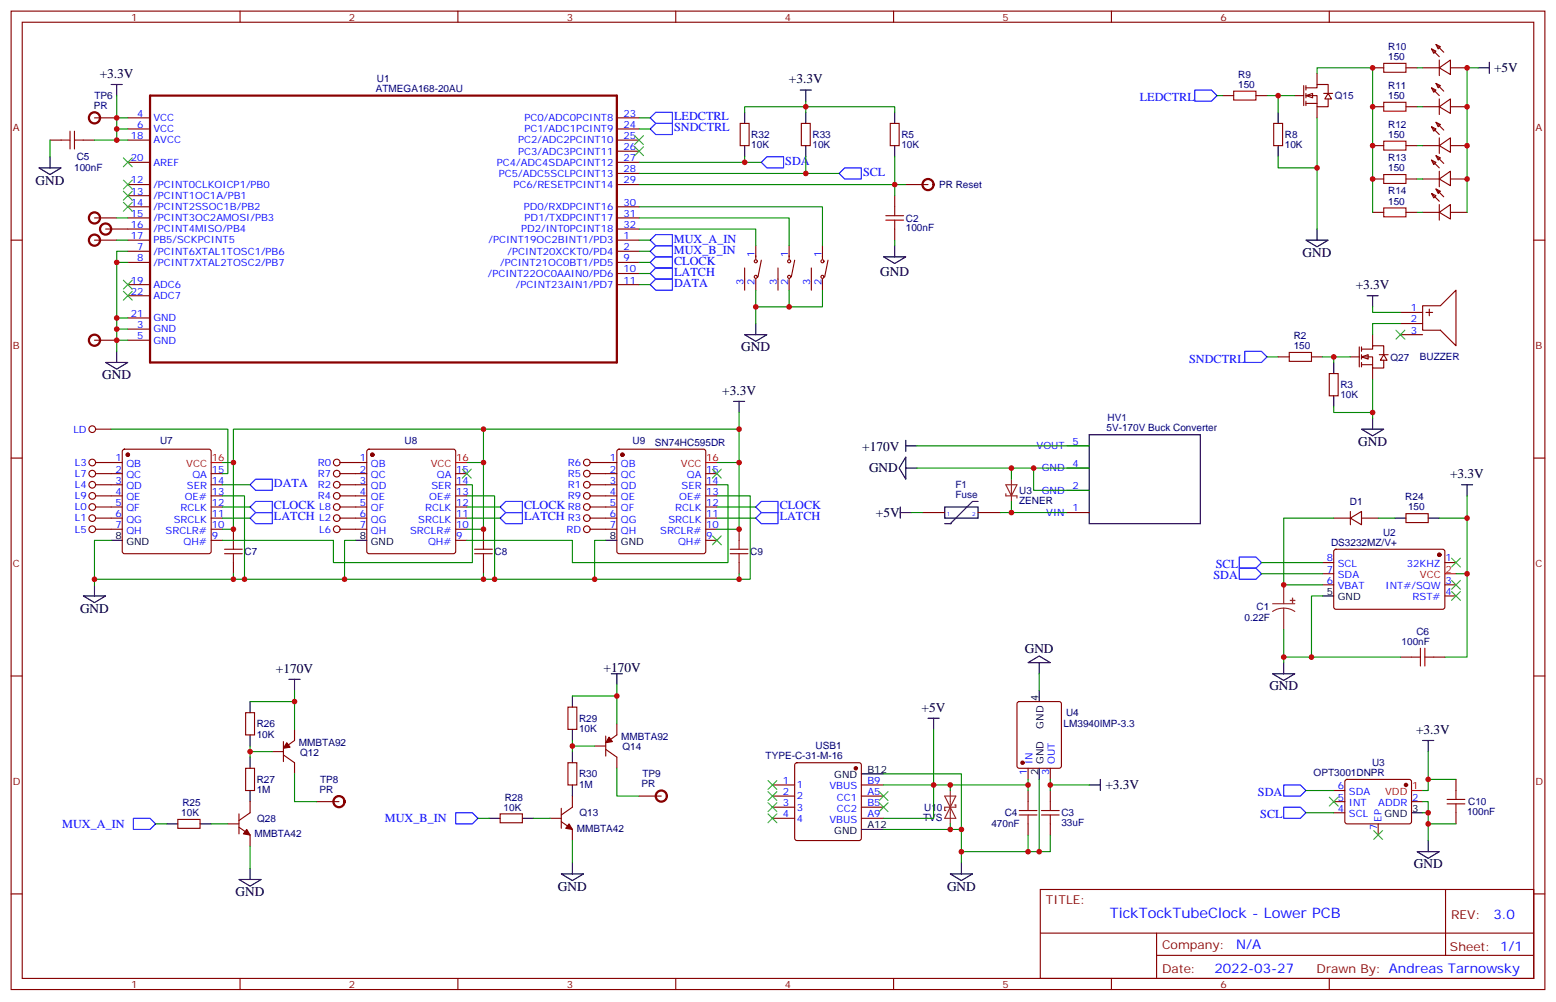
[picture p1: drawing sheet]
<svg xmlns="http://www.w3.org/2000/svg" width="494mm" height="318mm" viewBox="0 0 494 318" stroke-linecap="round" stroke-linejoin="round" font-family="sans-serif">
<g fill="none" stroke="#870000" stroke-width=".35">
<path d="M3.5 3.5h486.9v310.5h-486.9zM7.1 7.1h479.7v303.3h-479.7zM76.2 3.5v3.6M145.3 3.5v3.6M214.5 3.5v3.6M283.6 3.5v3.6M352.8 3.5v3.6M421.9 3.5v3.6M454.4 15.5l1.4 .7-.7 .7zM454.4 15.5l2.4 2.5M455.8 14.1l1.4 .7-.7 .7zM455.8 14.1l2.5 2.5"/>
<path d="M456.8 19.1v4.9M30 37.4h7M40.6 37.4h7M195.8 37.4h7M388.1 30.3h3.5M398.6 30.3h3.6M404.3 39.2h2.8v7h-2.8zM435.7 21.5h3.5M435.7 33.9h3.5M446.3 21.5h3.5M446.3 33.9h3.5M451.6 21.5h5.2"/>
<path d="M451.6 33.9h5.2M454.4 27.9l1.4 .7-.7 .7zM454.4 27.9l2.4 2.4M455.8 26.5l1.4 .7-.7 .7zM455.8 38.8l1.4 .7-.7 .7zM455.8 26.5l2.5 2.4M455.8 38.8l2.5 2.5M456.8 21.5l3.6-2.4v4.5zM456.8 33.9l3.6-2.5v4.6zM456.8 31.4v4.9M460.4 21.5h5.3M460.4 33.9h5.3"/>
<path d="M15.9 44.4h3.5M26.5 44.4h3.5M40.6 40.9h7M40.6 44.4h7M40.6 51.5h7M40.6 58.6h7M195.8 40.9h7M195.8 44.4h7M195.8 51.5h7M195.8 58.6h7M195.8 48h7M195.8 55h7"/>
<path d="M287.5 58.6h7.1M435.7 46.2h3.5M435.7 56.8h3.5M446.3 46.2h3.5M446.3 56.8h3.5M451.6 46.2h5.2M451.6 56.8h5.2M454.4 40.2l1.4 .7-.7 .7zM454.4 50.8l1.4 .7-.7 .7zM454.4 40.2l2.4 2.5M454.4 50.8l2.4 2.5M455.8 49.4l1.4 .7-.7 .7z"/>
<path d="M455.8 60l1.4 .7-.7 .7zM455.8 49.4l2.5 2.5M455.8 60l2.5 2.4M456.8 46.2l3.6-2.5v4.6zM456.8 56.8l3.6-2.5v4.6zM456.8 43.7v5M456.8 54.3v5M460.4 46.2h5.3M460.4 56.8h5.3M3.5 76.2h3.6M30 76.2h7M30 69.1h7"/>
<path d="M33.5 72.7h14.1M40.6 76.2h7M40.6 62.1h7M40.6 65.6h7M40.6 69.1h7M40.6 79.7h7M195.8 76.2h7M195.8 65.6h7M195.8 69.1h7M195.8 72.7h7M195.8 79.7h7M239.9 78v4.2"/>
<path d="M250.5 78v4.2M261.1 78v4.2M435.7 67.4h3.5M446.3 67.4h3.5M451.6 67.4h5.2M454.4 61.4l1.4 .7-.7 .7zM454.4 61.4l2.4 2.5M456.8 67.4l3.6-2.5v4.6zM456.8 64.9v4.9M460.4 67.4h5.3M486.8 76.2h3.6M40.6 83.3h7"/>
<path d="M40.6 90.3h7M40.6 93.8h7M195.8 83.3h7M195.8 90.3h7M195.8 86.8h7M236.4 85v7.1M239.9 88.5v3.6M241.7 82.5l-1.1 5.3M246.9 85v7.1M250.5 88.5v3.6M252.2 82.5l-1 5.3M257.5 85v7.1"/>
<path d="M261.1 88.5v3.6M262.8 82.5l-1 5.3M444.5 99.1h7.1M451.6 97h5.6l4.9-4.9v17.6l-4.9-4.9h-5.6zM452.6 99.1h2.1M453.7 98.1v2.1M30 107.9h7M40.6 100.9h7M40.6 104.4h7M40.6 107.9h7M444.5 106.2h7.1M444.5 102.7h7.1"/>
<path d="M3.5 145.3h3.6M35.3 146.8h3.5M35.3 150.3h3.5M35.3 153.8h3.5M35.3 157.3h3.5M39 142.7l.5-.2h26.8l.5 .2 .2 .5v31.8l-.2 .5-.5 .2h-26.8l-.5-.3-.2-.4v-31.8zM67 150.3h3.6M67 153.8h3.6M67 157.3h3.6M112.9 146.8h3.5M112.9 150.3h3.5M112.9 153.8h3.5"/>
<path d="M112.9 157.3h3.5M116.7 142.7l.4-.2h26.8l.5 .2 .2 .5v31.8l-.2 .5-.5 .2h-26.8l-.5-.3-.2-.4v-31.8zM144.6 150.3h3.6M144.6 153.8h3.6M144.6 157.3h3.6M192.3 146.8h3.5M192.3 150.3h3.5M192.3 153.8h3.5M192.3 157.3h3.5M196 142.7l.5-.2h26.8l.5 .2 .2 .5v31.8l-.2 .5-.5 .2h-26.8l-.5-.3-.2-.4v-31.8zM224 150.3h3.5M224 153.8h3.5"/>
<path d="M224 157.3h3.5M338.7 148.5h7M338.7 141.5h7M338.7 155.6h7M486.8 145.3h3.6M35.3 164.4h3.5M35.3 160.9h3.5M35.3 167.9h3.5M67 164.4h3.6M67 160.9h3.6M67 167.9h3.6M67 171.4h3.6"/>
<path d="M74.1 167.9v3.5M74.1 178.5v3.5M112.9 164.4h3.5M112.9 160.9h3.5M112.9 167.9h3.5M144.6 164.4h3.6M144.6 160.9h3.6M144.6 167.9h3.6M144.6 171.4h3.6M153.5 167.9v3.5M153.5 178.5v3.5M192.3 164.4h3.5"/>
<path d="M192.3 160.9h3.5M192.3 167.9h3.5M224 164.4h3.5M224 160.9h3.5M224 167.9h3.5M224 171.4h3.5M234.6 167.9v3.5M234.6 178.5v3.5M338.7 162.6h7M419.8 178.5h3.5M423.3 164.4h5.3M423.6 174.5l.4-.2h34.2l.4 .7-.1 17.9-.6 .4h-34.1l-.5-.7v-17.6z"/>
<path d="M428.6 164.4l3.6-2.1v4.2zM428.6 162.3v4.2M432.2 164.4h5.2M446.3 163h7v2.8h-7zM458.6 178.5h3.5M419.8 185.6h3.5M419.8 182h3.5M458.6 185.6h3.5M458.6 189.1h3.5M3.5 214.5h3.6M444.5 208.5h3.5M455.1 208.5h3.5"/>
<path d="M486.8 214.5h3.6M78 226.1h2.8v7.1h-2.8zM86.4 238.5h3.6M90 235.3v6.4M90 239.5l3.5 2.5v3.5M93.5 231.4v3.6l-2.5 1.7M180.3 224.4h2.8v7h-2.8zM188.7 236.7h3.6M192.3 233.5v6.4M192.3 237.8l3.5 2.4v3.6M195.8 229.7v3.5l-2.5 1.8M323 222.8l.5-.2h12.7l.6 .4 .1 20.1-.5 .6-12.9 .1-.7-.5v-20z"/>
<path d="M56.4 260h7.1v2.8h-7.1zM75.8 258.2v6.4M78 243.8h2.8v7h-2.8zM79.4 254.4v3.5l-3.6 2.5M100.5 254.4h7.1M158.7 258.2h7.1v2.9h-7.1zM174.6 259.6h3.6M178.2 256.5v6.3M180.3 242h2.8v7.1h-2.8zM181.7 252.6v3.5l-3.5 2.5M202.8 252.6h7.1M245.2 249.1h7"/>
<path d="M245.2 256.1h7M245.2 252.6h7M245.2 259.6h7M252.5 242.2l.4-.2h19.8l.5 .2 .2 .5v23.3l-.2 .5-.5 .2h-19.8l-.5-.2-.2-.5v-23.3zM273.4 249.1h7.1M273.4 256.1h7.1M273.4 252.6h7.1M273.4 259.6h7.1M326.3 243.8v3.5M326.3 250.8v3.6M333.4 243.8v3.5M333.4 250.8v3.6"/>
<path d="M72.3 261.4h3.5M75.8 262.5l3.6 2.4v3.6M178.2 260.7l3.5 2.5v3.5M326.3 261.4v3.5M333.4 261.4v3.5M3.5 283.6h3.6M330.2 282.2h156.6v28.2h-156.6zM330.2 296.1h156.5M367.1 296.1v14.1M458.8 282.2v20.9M486.8 283.6h3.6M76.2 310.4v3.6"/>
<path d="M145.3 310.4v3.6M214.5 310.4v3.6M283.6 310.4v3.6M352.8 310.4v3.6M367.1 303.1h119.6M421.9 310.4v3.6"/>
<circle cx="239.9" cy="82.9" r=".49"/>
<circle cx="239.9" cy="87.8" r=".49"/>
<circle cx="250.5" cy="87.8" r=".49"/>
<circle cx="250.5" cy="82.9" r=".49"/>
<circle cx="261.1" cy="82.9" r=".49"/>
<circle cx="261.1" cy="87.8" r=".49"/>
</g>
<path d="M47.6 30.3h148.2v84.7h-148.2z" fill="none" stroke="#870000" stroke-width=".71"/>
<g fill="#870000" stroke="#870000" stroke-width=".35">
<path d="M91 235.7l1.1 1.4-2.1 .3z"/>
<path d="M78.3 263.2l1.1 1.7-2.1-.3z"/>
<path d="M180.6 261.4l1.1 1.8-2.1-.4z"/>
<path d="M193.3 233.9l1.1 1.4-2.1 .4z"/>
<circle cx="456.8" cy="176" r=".53"/>
<circle cx="271.6" cy="243.8" r=".53"/>
<circle cx="40.6" cy="144.3" r=".53"/>
<circle cx="118.2" cy="144.3" r=".53"/>
<circle cx="197.6" cy="144.3" r=".53"/>
<circle cx="324.6" cy="242" r=".53"/>
</g>
<path d="M67 146.8h3.6M144.6 146.8h3.6M224 146.8h3.5M458.6 182h3.5" fill="none" stroke="#f00" stroke-width=".35"/>
<g fill="none" stroke="#000" stroke-width=".35">
<path d="M405.7 35.6v3.6M405.7 46.2v3.5M345.7 137.9h35.3v28.3h-35.3zM35.3 171.4h3.5M112.9 171.4h3.5M192.3 171.4h3.5M442.7 164.4h3.6M453.3 164.4h3.5M419.8 189.1h3.5M329.8 219.1v3.5M79.4 222.6v3.5M79.4 233.2v3.5"/>
<path d="M181.7 220.8v3.6M181.7 231.4v3.6M181.7 238.5v3.5M79.4 240.2v3.6M79.4 250.8v3.6M155.2 259.6h3.5M165.8 259.6h3.5M181.7 249.1v3.5M273.4 245.5h7.1M329.8 243.8v3.5M52.9 261.4h3.5M63.5 261.4h3.5"/>
<path d="M273.4 263.2h7.1"/>
</g>
<path d="M403.9 191.6h7.1M407.5 193l-1.9 .2-1.7 .8M407.5 193l1.8 .2 1.7 .8M407.5 185.6v6M407.5 193v6.7" fill="none" stroke="#8c2424" stroke-width=".35"/>
<g fill="#8c2424" stroke="#8c2424" stroke-width=".35">
<path d="M409.6 190.5h1.4z"/>
<path d="M410.2 189.8l.1 1.4z"/>
</g>
<g fill="none" stroke="#600" stroke-width=".71">
<circle cx="30" cy="37.4" r="1.76"/>
<circle cx="294.6" cy="58.6" r="1.76"/>
<circle cx="30" cy="69.1" r="1.76"/>
<circle cx="30" cy="76.2" r="1.76"/>
<circle cx="33.5" cy="72.7" r="1.76"/>
<circle cx="30" cy="107.9" r="1.76"/>
<circle cx="107.6" cy="254.4" r="1.76"/>
<circle cx="209.9" cy="252.6" r="1.76"/>
</g>
<g fill="none" stroke="#a10000" stroke-width=".35">
<path d="M391.6 28.9h7v2.9h-7zM439.2 20.1h7.1v2.8h-7.1zM439.2 32.5h7.1v2.8h-7.1zM19.4 44.4h2.8M22.2 41.6v5.7M23.6 41.6v5.7M23.6 44.4h2.9M439.2 44.8h7.1v2.8h-7.1zM439.2 55.4h7.1v2.8h-7.1zM439.2 66h7.1v2.8h-7.1zM71.3 175.7h5.6M71.3 174.3h5.6"/>
<path d="M74.1 171.4v2.9M74.1 175.7v2.8M150.6 175.7h5.7M150.6 174.3h5.7M153.5 171.4v2.9M153.5 175.7v2.8M231.8 175.7h5.6M231.8 174.3h5.6M234.6 171.4v2.9M234.6 175.7v2.8M448 208.5h2.8M450.8 205.7v5.6"/>
<path d="M452.3 205.7v5.6M452.3 208.5h2.8M323.5 257.2h5.6M323.5 258.6h5.6M326.3 254.4v2.8M326.3 258.6v2.8M330.6 257.2h5.6M330.6 258.6h5.6M333.4 254.4v2.8M333.4 258.6v2.8"/>
</g>
<g fill="#fff" stroke="#870000" stroke-width=".35">
<path d="M414.5 30.3l2.1-.7v1.4z"/>
<path d="M421.6 29.6l1 1.8h-2.1z"/>
</g>
<path d="M411 30.3h2.8M413.8 27.2v6.3M414.5 27.9h3.5v-1.1h3.6v2.8M414.5 30.3h3.5v3.6h3.6v-2.5M414.5 32.8h3.5M414.5 27.2v1.4M414.5 29.6v1.4M414.5 32.1v1.4M418 23.3v3.5M418 33.9v3.5M420.2 29.6h2.8" fill="none" stroke="#870000" stroke-width=".35"/>
<g fill="#fff" stroke="#870000" stroke-width=".35">
<path d="M432.2 113.2l2.1-.7v1.4z"/>
<path d="M439.2 112.5l1.1 1.8h-2.2z"/>
</g>
<g fill="none" stroke="#870000" stroke-width=".35">
<path d="M234.9 39.2h2.9v7h-2.9zM254.4 39.2h2.8v7h-2.8zM282.6 39.2h2.8v7h-2.8zM284 62.1v3.5M284 72.7v3.5M405.7 113.2h3.5M416.3 113.2h3.5M421.9 118.5h2.8v7.1h-2.8zM428.6 113.2h2.8M431.4 110.1v6.3M432.2 110.8h3.5v-1.1h3.5v2.8M432.2 113.2h3.5v3.6h3.5v-2.5"/>
<path d="M432.2 115.7h3.5M432.2 110.1v1.4M432.2 112.5v1.4M432.2 115v1.4M435.7 106.2v3.5M435.7 116.8v3.5M437.8 112.5h2.8M30.3 136.2h5M30.3 146.8h5M30.3 150.3h5M30.3 153.8h5M30.3 157.3h5"/>
<path d="M107.9 146.8h5M107.9 150.3h5M107.9 153.8h5M107.9 157.3h5M187.3 146.8h5M187.3 150.3h5M187.3 153.8h5M187.3 157.3h5M30.3 160.9h5M30.3 164.4h5M30.3 167.9h5M107.9 160.9h5"/>
<path d="M107.9 164.4h5M107.9 167.9h5M187.3 160.9h5M187.3 164.4h5M187.3 167.9h5M292.8 162.6h7.1M310.4 162.6h7.1M423.3 254.4h3.6M423.3 257.9h3.6M423.3 250.8h3.6M427.1 247.5l.5-.2 20 .1 .4 .6v13l-.7 .4-20-.1-.4-.6v-12.7zM448 254.4h3.6"/>
<path d="M462.1 247.3v3.5M462.1 257.9v3.5M437.4 261.4v3.5"/>
<circle cx="29.3" cy="136.2" r="1.06"/>
<circle cx="29.3" cy="150.3" r="1.06"/>
<circle cx="29.3" cy="146.8" r="1.06"/>
<circle cx="29.3" cy="153.8" r="1.06"/>
<circle cx="29.3" cy="157.3" r="1.06"/>
<circle cx="106.9" cy="150.3" r="1.06"/>
<circle cx="106.9" cy="153.8" r="1.06"/>
<circle cx="106.9" cy="146.8" r="1.06"/>
<circle cx="106.9" cy="157.3" r="1.06"/>
<circle cx="186.3" cy="157.3" r="1.06"/>
<circle cx="186.3" cy="150.3" r="1.06"/>
<circle cx="186.3" cy="146.8" r="1.06"/>
<circle cx="186.3" cy="153.8" r="1.06"/>
<circle cx="29.3" cy="167.9" r="1.06"/>
<circle cx="29.3" cy="160.9" r="1.06"/>
<circle cx="29.3" cy="164.4" r="1.06"/>
<circle cx="106.9" cy="160.9" r="1.06"/>
<circle cx="106.9" cy="167.9" r="1.06"/>
<circle cx="106.9" cy="164.4" r="1.06"/>
<circle cx="186.3" cy="160.9" r="1.06"/>
<circle cx="186.3" cy="164.4" r="1.06"/>
<circle cx="186.3" cy="167.9" r="1.06"/>
</g>
<path d="M281.2 69.8h5.6M281.2 68.4h5.6M284 65.6v2.8M284 69.8v2.9M409.2 111.8h7.1v2.9h-7.1zM459.3 253.6h5.7M459.3 255.1h5.7M462.1 250.8v2.8M462.1 255.1v2.8" fill="none" stroke="#a10000" stroke-width=".35"/>
<g fill="none" stroke="#000" stroke-width=".35">
<path d="M472.7 19.8v3.5M35.3 26.8h3.5M37 26.8v3.5M236.4 35.6v3.6M254 28.6h3.5M255.8 28.6v3.5M255.8 35.6v3.6M284 35.6v3.6M469.2 21.5h3.5M12.3 53.3h7.1l-3.5 2.1zM15.9 49.7v3.6M236.4 46.2v3.5"/>
<path d="M255.8 46.2v3.5M284 46.2v3.5M284 78v3.5M414.5 76.2h7.1l-3.6 2.1zM418 72.7v3.5M280.5 81.5h7l-3.5 2.1zM433.9 93.8h3.5M435.7 93.8v3.6M33.5 115h7.1l-3.6 2.1zM37 111.5v3.5M236.4 106.2h7l-3.5 2.1zM239.9 102.7v3.5"/>
<path d="M423.3 115v3.5M232.8 127.4h3.6M234.6 127.4v3.5M287.5 139.7v3.5M423.3 125.6v3.5M432.2 136.2h7l-3.5 2.1zM435.7 132.6v3.6M287.5 145v7l-2.1-3.5zM287.5 141.5h3.5M287.5 148.5h3.5M310.4 159.1h-1.7l-7.1 7.1h-1.7M463.9 153.8h3.5"/>
<path d="M465.7 153.8v3.5M285.8 162.6h3.5M285.8 160.9v3.5M299.9 160.9h10.5v3.5h-10.5zM26.5 189.1h7l-3.5 2.1zM30 185.6v3.5M91.7 215.5h3.5M93.5 215.5v3.6M194 213.8h3.6M195.8 213.8v3.5M326.3 210.3l3.5-2.2 3.6 2.2zM329.8 210.3v3.5"/>
<path d="M403.9 213.8h7.1l-3.5 2.1zM407.5 210.3v3.5M294.6 227.9h3.5M296.3 227.9v3.5M451.6 235h3.5M453.3 235v3.5M345.7 249.1h3.5M349.2 247.3v3.5M448 257.9h3.6M75.8 279h7.1l-3.5 2.2zM79.4 275.5v3.5M178.2 277.3h7l-3.5 2.1z"/>
<path d="M181.7 273.8v3.5M301.6 277.3h7.1l-3.5 2.1zM305.2 273.8v3.5M449.8 270.2h7l-3.5 2.1zM453.3 266.7v3.5"/>
</g>
<circle cx="446.3" cy="249.1" r=".53" fill="#870000" stroke="#870000" stroke-width=".35"/>
<path d="M448 250.8h3.6" fill="none" stroke="#f00" stroke-width=".35"/>
<circle cx="301.6" cy="166.2" r=".18" fill="#000"/>
<path d="M319.3 153.8h3.5l-1.8 3.5zM319.3 156.6v.7h3.5v.7M321 152v7.1M299.9 252.6h3.5l-3.5 7h3.5zM301.6 250.8v10.6M303 255.4h.4v.7h-3.5v1.1h.3" fill="none" stroke="#8c2424" stroke-width=".35"/>
<g fill="none" stroke="#00f" stroke-width=".35">
<path d="M208.1 35.6h5.3v3.6h-5.3l-1.7-1.8zM208.1 39.2h5.3v3.5h-5.3l-1.7-1.8zM379.2 28.6h5.3l1.8 1.7-1.8 1.8h-5.3zM241.7 51.5l1.7-1.8h5.3v3.6h-5.3zM266.3 55l1.8-1.7h5.3v3.5h-5.3zM206.4 76.2l1.7-1.8h5.3v3.6h-5.3zM206.4 79.7l1.7-1.7h5.3v3.5h-5.3zM206.4 90.3l1.7-1.8h5.3v3.6h-5.3zM206.4 83.3l1.7-1.8h5.3v3.5h-5.3zM206.4 86.8l1.7-1.8h5.3v3.5h-5.3zM395.1 111.5h5.3l1.8 1.7-1.8 1.8h-5.3zM79.4 153.8l1.7-1.8h5.3v3.6h-5.3z"/>
<path d="M79.4 160.9l1.7-1.8h5.3v3.5h-5.3zM79.4 164.4l1.7-1.8h5.3v3.6h-5.3zM158.7 160.9l1.8-1.8h5.3v3.5h-5.3zM158.7 164.4l1.8-1.8h5.3v3.6h-5.3zM239.9 160.9l1.8-1.8h5.2v3.5h-5.2zM239.9 164.4l1.8-1.8h5.2v3.6h-5.2zM393.3 176.7h5.3l1.8 1.8-1.8 1.8h-5.3zM393.3 180.3h5.3l1.8 1.7-1.8 1.8h-5.3zM42.3 259.6h5.3l1.8 1.8-1.8 1.8h-5.3zM144.6 257.9h5.3l1.8 1.7-1.8 1.8h-5.3zM407.5 256.1h5.2l1.8 1.8-1.8 1.7h-5.2zM407.5 249.1h5.2l1.8 1.7-1.8 1.8h-5.2z"/>
</g>
<g fill="none" stroke="#008700" stroke-width=".35">
<path d="M37 30.3v14.1h3.6M37 37.4h3.6M202.8 37.4h3.6M236.4 35.6v-1.7h47.6v1.7M255.8 32.1v3.5M386.3 30.3h1.8M402.2 30.3h3.5M411 30.3h-5.3v5.3M418 23.3v-1.8h17.7v45.9M418 37.4v35.3M449.8 33.9h1.8M449.8 21.5h1.8"/>
<path d="M469.2 21.5h-3.5v45.9M15.9 44.4v5.3M30 44.4h7M37 40.9h3.6M202.8 40.9h3.6M202.8 58.6h84.7M202.8 55h63.5M202.8 51.5h38.9M236.4 49.7v1.8M255.8 49.7v5.3M284 49.7v12.4M405.7 49.7v3.6h12.3"/>
<path d="M449.8 56.8h1.8M449.8 46.2h1.8M37 76.2h3.6M37 69.1h3.6M40.6 79.7h-3.6v21.2M202.8 65.6h58.3v12.4M202.8 69.1h47.7v8.9M202.8 72.7h37.1v5.3M202.8 76.2h3.6M202.8 79.7h3.6M284 76.2v1.8M449.8 67.4h1.8"/>
<path d="M37 83.3h3.6M202.8 83.3h3.6M202.8 90.3h3.6M202.8 86.8h3.6M239.9 92.1v10.6M250.5 92.1v5.3h-10.6M261.1 92.1v5.3h-10.6M435.7 97.4v1.7h8.8M40.6 107.9h-3.6v3.6M40.6 104.4h-3.6v3.5M40.6 100.9h-3.6v3.5M402.2 113.2h3.5"/>
<path d="M419.8 113.2h3.5M428.6 113.2h-5.3v1.8M444.5 102.7h-8.8v3.5M35.3 136.2h37v14.1h-1.7M153.5 136.2v31.7h-5.3M234.6 130.9v15.9h-7.1M234.6 136.2h-160.5v10.6M423.3 129.1v1.8h12.4M435.7 120.3v12.3M70.6 146.8h3.5v21.1h-3.5M70.6 157.3h7v26.5M70.6 153.8h8.8"/>
<path d="M148.2 153.8h1.7v24.7h-44.1v-7.1h-35.2M148.2 157.3h8.8v26.5M148.2 146.8h5.3M227.5 153.8h3.6v24.7h-49.4v-7.1h-33.5M227.5 157.3h10.6v26.5h-49.4M234.6 146.8v21.1h-7.1M291 141.5h54.7M291 148.5h37.1M321 159.1v3.5h17.7M321 148.5v3.5M345.7 148.5h-17.6v7.1h17.6M465.7 157.3v7.1"/>
<path d="M35.3 171.4h-5.3v14.2M70.6 164.4h8.8M70.6 160.9h8.8M112.9 171.4h-3.5v12.4h-79.4M148.2 164.4h10.5M148.2 160.9h10.5M192.3 171.4h-3.6v12.4h-79.3M227.5 164.4h12.4M227.5 160.9h12.4M289.3 162.6h3.5M317.5 162.6h3.5M400.4 178.5h19.4"/>
<path d="M423.3 164.4h-15.8v21.2h12.3M437.4 164.4h5.3M456.8 164.4h8.9v17.6h-3.6M74.1 182v1.8M153.5 182v1.8M234.6 182v1.8M400.4 182h19.4M407.5 199.7v10.6M419.8 189.1h-3.5v19.4M465.7 182v26.5h-7.1M93.5 219.1v12.3M195.8 217.3v12.4"/>
<path d="M329.8 213.8v5.3M407.5 208.5h37M79.4 236.7v3.5M79.4 222.6h14.1M79.4 238.5h7M181.7 235v3.5M181.7 236.7h7M181.7 220.8h14.1M296.3 231.4v17.7h-15.8M453.3 238.5v8.8M93.5 245.5v8.9h7M151.7 259.6h3.5"/>
<path d="M169.3 259.6h5.3M195.8 243.8v8.8h7M280.5 245.5h24.7v28.3M301.6 250.8v-1.7h-5.3v10.5h-15.8M301.6 249.1h24.7M326.3 247.3v3.5M329.8 247.3v22.9h-24.6M333.4 247.3v1.8h12.3M333.4 249.1v1.7M414.5 250.8h8.8M414.5 257.9h8.8M451.6 257.9h1.7v3.5h8.8"/>
<path d="M451.6 254.4h1.7v3.5M462.1 247.3h-8.8v3.5h-1.7M49.4 261.4h3.5M67 261.4h5.3M79.4 268.5v7M181.7 266.7v7.1M280.5 263.2h24.7M301.6 261.4v1.8M326.3 264.9v5.3M333.4 264.9v5.3h-3.6M453.3 261.4v5.3"/>
</g>
<g fill="#c00">
<circle cx="296.3" cy="249.1" r=".88"/>
<circle cx="37" cy="40.9" r=".88"/>
<circle cx="37" cy="37.4" r=".88"/>
<circle cx="37" cy="107.9" r=".88"/>
<circle cx="37" cy="104.4" r=".88"/>
<circle cx="93.5" cy="222.6" r=".88"/>
<circle cx="79.4" cy="238.5" r=".88"/>
<circle cx="181.7" cy="236.7" r=".88"/>
<circle cx="195.8" cy="220.8" r=".88"/>
<circle cx="407.5" cy="185.6" r=".88"/>
<circle cx="465.7" cy="182" r=".88"/>
<circle cx="234.6" cy="146.8" r=".88"/>
<circle cx="30" cy="183.8" r=".88"/>
<circle cx="435.7" cy="21.5" r=".88"/>
<circle cx="435.7" cy="33.9" r=".88"/>
<circle cx="435.7" cy="46.2" r=".88"/>
<circle cx="435.7" cy="56.8" r=".88"/>
<circle cx="465.7" cy="21.5" r=".88"/>
<circle cx="465.7" cy="33.9" r=".88"/>
<circle cx="465.7" cy="46.2" r=".88"/>
<circle cx="465.7" cy="56.8" r=".88"/>
<circle cx="37" cy="44.4" r=".88"/>
<circle cx="239.9" cy="97.4" r=".88"/>
<circle cx="250.5" cy="97.4" r=".88"/>
<circle cx="37" cy="100.9" r=".88"/>
<circle cx="37" cy="83.3" r=".88"/>
<circle cx="453.3" cy="261.4" r=".88"/>
<circle cx="453.3" cy="247.3" r=".88"/>
<circle cx="453.3" cy="257.9" r=".88"/>
<circle cx="328.1" cy="148.5" r=".88"/>
<circle cx="321" cy="148.5" r=".88"/>
<circle cx="305.2" cy="263.2" r=".88"/>
<circle cx="301.6" cy="263.2" r=".88"/>
<circle cx="465.7" cy="164.4" r=".88"/>
<circle cx="407.5" cy="208.5" r=".88"/>
<circle cx="416.3" cy="208.5" r=".88"/>
<circle cx="405.7" cy="30.3" r=".88"/>
<circle cx="418" cy="53.3" r=".88"/>
<circle cx="435.7" cy="130.9" r=".88"/>
<circle cx="423.3" cy="113.2" r=".88"/>
<circle cx="301.6" cy="249.1" r=".88"/>
<circle cx="326.3" cy="249.1" r=".88"/>
<circle cx="305.2" cy="270.2" r=".88"/>
<circle cx="326.3" cy="270.2" r=".88"/>
<circle cx="329.8" cy="270.2" r=".88"/>
<circle cx="333.4" cy="249.1" r=".88"/>
<circle cx="321" cy="162.6" r=".88"/>
<circle cx="153.5" cy="146.8" r=".88"/>
<circle cx="109.4" cy="183.8" r=".88"/>
<circle cx="234.6" cy="136.2" r=".88"/>
<circle cx="153.5" cy="136.2" r=".88"/>
<circle cx="74.1" cy="146.8" r=".88"/>
<circle cx="77.6" cy="183.8" r=".88"/>
<circle cx="74.1" cy="167.9" r=".88"/>
<circle cx="74.1" cy="183.8" r=".88"/>
<circle cx="157" cy="183.8" r=".88"/>
<circle cx="153.5" cy="167.9" r=".88"/>
<circle cx="153.5" cy="183.8" r=".88"/>
<circle cx="188.7" cy="183.8" r=".88"/>
<circle cx="234.6" cy="167.9" r=".88"/>
<circle cx="234.6" cy="183.8" r=".88"/>
<circle cx="236.4" cy="51.5" r=".88"/>
<circle cx="255.8" cy="55" r=".88"/>
<circle cx="255.8" cy="33.9" r=".88"/>
<circle cx="284" cy="58.6" r=".88"/>
</g>
<g fill="none" stroke="#3c3" stroke-width=".35">
<path d="M39.2 50.1l2.8 2.8M39.2 57.1l2.8 2.9M42 50.1l-2.8 2.8M42 57.1l-2.8 2.9M201.4 43l2.9 2.9M201.4 46.6l2.9 2.8M204.3 43l-2.9 2.9M204.3 46.6l-2.9 2.8M39.2 60.7l2.8 2.8M39.2 64.2l2.8 2.8M42 60.7l-2.8 2.8M42 64.2l-2.8 2.8"/>
<path d="M39.2 88.9l2.8 2.8M39.2 92.4l2.8 2.8M42 88.9l-2.8 2.8M42 92.4l-2.8 2.8M443.1 104.8l2.8 2.8M445.9 104.8l-2.8 2.8M146.8 148.9l2.8 2.8M149.6 148.9l-2.8 2.8M226.1 148.9l2.9 2.8M229 148.9l-2.9 2.8M226.1 170l2.9 2.9M229 170l-2.9 2.9"/>
<path d="M460.7 177.1l2.8 2.8M463.5 177.1l-2.8 2.8M460.7 184.1l2.8 2.9M460.7 187.7l2.8 2.8M463.5 184.1l-2.8 2.9M463.5 187.7l-2.8 2.8M243.8 247.7l2.8 2.8M243.8 251.2l2.8 2.8M243.8 254.7l2.8 2.8M243.8 258.2l2.8 2.9M246.6 247.7l-2.8 2.8M246.6 251.2l-2.8 2.8"/>
<path d="M246.6 254.7l-2.8 2.8M246.6 258.2l-2.8 2.9M279 251.2l2.9 2.8M279 254.7l2.9 2.8M281.9 251.2l-2.9 2.8M281.9 254.7l-2.9 2.8M421.9 252.9l2.8 2.9M424.7 252.9l-2.8 2.9M436 263.5l2.9 2.8M438.9 263.5l-2.9 2.8"/>
</g>
<text font-size="4.6" fill="#00f" x="352.3" y="291.2">TickTockTubeClock - Lower PCB</text>
<g font-size="4.2">
<text x="474.2" y="22.9">+5V</text>
<text x="31.7" y="24.7">+3.3V</text>
<text x="250.4" y="26.4">+3.3V</text>
<text x="11.3" y="58.6">GND</text>
<text x="413.5" y="81.5">GND</text>
<text x="279.4" y="87.6">GND</text>
<text x="430.3" y="91.7">+3.3V</text>
<text x="235.3" y="111.5">GND</text>
<text x="32.5" y="120.3">GND</text>
<text x="229.2" y="125.2">+3.3V</text>
<text x="273.7" y="143.2">+170V</text>
<text x="431.1" y="141.5">GND</text>
<text x="275.8" y="149.9">GND</text>
<text x="460.3" y="151.7">+3.3V</text>
<text x="278" y="164">+5V</text>
<text x="25.4" y="194.4">GND</text>
<text x="325.3" y="207.1">GND</text>
<text x="87.6" y="213.4">+170V</text>
<text x="191.6" y="213.1">+170V</text>
<text x="402.9" y="219.1">GND</text>
<text x="292.5" y="225.8">+5V</text>
<text x="449.5" y="232.8">+3.3V</text>
<text x="350.9" y="250.5">+3.3V</text>
<text x="448.8" y="275.5">GND</text>
<text x="74.8" y="284.3">GND</text>
<text x="177.1" y="282.6">GND</text>
<text x="300.6" y="282.6">GND</text>
</g>
<g font-size="4.2" fill="#00f">
<text x="474" y="291.5">3.0</text>
<text x="392.4" y="301">N/A</text>
<text x="385.5" y="308.8">2022-03-27</text>
</g>
<g font-size="3.9" fill="#00f">
<text x="361.8" y="32.1">LEDCTRL</text>
<text x="214" y="38.1">LEDCTRL</text>
<text x="214" y="41.6">SNDCTRL</text>
<text x="249.2" y="52.2">SDA</text>
<text x="273.9" y="55.7">SCL</text>
<text x="213.9" y="77">MUX_A_IN</text>
<text x="213.9" y="80.5">MUX_B_IN</text>
<text x="214" y="84">CLOCK</text>
<text x="214" y="87.5">LATCH</text>
<text x="214" y="91">DATA</text>
<text x="377.4" y="115.1">SNDCTRL</text>
<text x="87" y="154.5">DATA</text>
<text x="87" y="161.6">CLOCK</text>
<text x="166.3" y="161.6">CLOCK</text>
<text x="247.5" y="161.6">CLOCK</text>
<text x="87" y="165.1">LATCH</text>
<text x="166.3" y="165.1">LATCH</text>
<text x="247.5" y="165.1">LATCH</text>
<text x="385.2" y="183.8">SDA</text>
<text x="385.9" y="180.3">SCL</text>
<text x="399.3" y="252.6">SDA</text>
<text x="19.8" y="262.6">MUX_A_IN</text>
<text x="122.2" y="260.9">MUX_B_IN</text>
<text x="400" y="259.6">SCL</text>
</g>
<g font-size="3.9" fill="#800">
<text x="332" y="286.8">TITLE:</text>
<text x="460.6" y="291.5">REV:</text>
<text x="368.9" y="301">Company:</text>
<text x="460.2" y="301.6">Sheet: 1/1</text>
<text x="368.9" y="308.7">Date:</text>
<text x="417.9" y="308.8">Drawn By: Andreas Tarnowsky</text>
</g>
<g font-size="3.2" fill="#800">
<text x="41.6" y="6.5">1</text>
<text x="110.8" y="6.5">2</text>
<text x="179.9" y="6.5">3</text>
<text x="249.1" y="6.5">4</text>
<text x="318.2" y="6.5">5</text>
<text x="387.3" y="6.5">6</text>
<text x="4.1" y="41.6">A</text>
<text x="487.4" y="41.6">A</text>
<text x="4.1" y="110.8">B</text>
<text x="487.4" y="110.8">B</text>
<text x="4.1" y="179.9">C</text>
<text x="487.4" y="179.9">C</text>
<text x="4.1" y="249.1">D</text>
<text x="487.4" y="249.1">D</text>
<text x="41.6" y="313.4">1</text>
<text x="110.8" y="313.4">2</text>
<text x="179.9" y="313.4">3</text>
<text x="249.1" y="313.4">4</text>
<text x="318.2" y="313.4">5</text>
<text x="387.3" y="313.4">6</text>
</g>
<g font-size="3.2" fill="#000080">
<text x="440.6" y="15.8">R10</text>
<text x="440.6" y="19.1">150</text>
<text x="119.3" y="29.3">ATMEGA168-20AU</text>
<text x="119.6" y="26.1">U1</text>
<text x="393" y="27.9">150</text>
<text x="393" y="24.6">R9</text>
<text x="440.6" y="28.2">R11</text>
<text x="29.7" y="34.6">PR</text>
<text x="30" y="31.3">TP6</text>
<text x="423.7" y="31.5">Q15</text>
<text x="440.6" y="31.4">150</text>
<text x="440.6" y="40.5">R12</text>
<text x="238.5" y="47">10K</text>
<text x="238.5" y="43.9">R32</text>
<text x="257.9" y="47">10K</text>
<text x="257.9" y="43.9">R33</text>
<text x="286.1" y="47">10K</text>
<text x="286.1" y="43.9">R5</text>
<text x="407.8" y="47">10K</text>
<text x="407.8" y="43.9">R8</text>
<text x="440.6" y="43.7">150</text>
<text x="24.4" y="50.9">C5</text>
<text x="440.6" y="51.1">R13</text>
<text x="23.6" y="54.4">100nF</text>
<text x="298.1" y="59.7">PR Reset</text>
<text x="440.6" y="54.3">150</text>
<text x="440.6" y="64.9">150</text>
<text x="440.6" y="61.7">R14</text>
<text x="287.5" y="70.3">C2</text>
<text x="287.5" y="73.4">100nF</text>
<text x="410.6" y="107.5">R2</text>
<text x="410.6" y="110.8">150</text>
<text x="441.3" y="114.4">Q27</text>
<text x="450.7" y="114.4">BUZZER</text>
<text x="425.4" y="123.2">R3</text>
<text x="425.4" y="126.4">10K</text>
<text x="351.2" y="136.9">5V-170V Buck Converter</text>
<text x="351.6" y="133.7">HV1</text>
<text x="50.8" y="140.8">U7</text>
<text x="128.4" y="140.8">U8</text>
<text x="200.7" y="140.9">U9</text>
<text x="207.9" y="141.5">SN74HC595DR</text>
<text x="303.2" y="154.8">F1</text>
<text x="303.2" y="158">Fuse</text>
<text x="323.5" y="159.9">ZENER</text>
<text x="323.5" y="156.7">U3</text>
<text x="428.4" y="160.2">D1</text>
<text x="446" y="158.7">R24</text>
<text x="446.9" y="161.9">150</text>
<text x="422.5" y="173.2">DS3232MZ/V+</text>
<text x="439" y="170">U2</text>
<text x="77.6" y="176.1">C7</text>
<text x="157" y="176.1">C8</text>
<text x="238.1" y="176.1">C9</text>
<text x="395" y="196.9">0.22F</text>
<text x="398.8" y="193.7">C1</text>
<text x="449.6" y="201.4">C6</text>
<text x="444.9" y="204.6">100nF</text>
<text x="338.4" y="227.2">U4</text>
<text x="81.5" y="230.8">R26</text>
<text x="183.8" y="232.3">10K</text>
<text x="183.8" y="229">R29</text>
<text x="337.6" y="230.7">LM3940IMP-3.3</text>
<text x="81.5" y="234">10K</text>
<text x="94.9" y="236.7">MMBTA92</text>
<text x="95.2" y="239.9">Q12</text>
<text x="197.2" y="235">MMBTA92</text>
<text x="197.6" y="238.1">Q14</text>
<text x="258.9" y="237.8">USB1</text>
<text x="243" y="240.9">TYPE-C-31-M-16</text>
<text x="435.5" y="243.1">U3</text>
<text x="81.5" y="251.7">1M</text>
<text x="81.5" y="248.4">R27</text>
<text x="101.4" y="251.5">PR</text>
<text x="101.6" y="248.3">TP8</text>
<text x="183.8" y="249.9">1M</text>
<text x="183.8" y="246.7">R30</text>
<text x="203.7" y="249.8">PR</text>
<text x="203.9" y="246.5">TP9</text>
<text x="417" y="246.2">OPT3001DNPR</text>
<text x="57.9" y="255.8">R25</text>
<text x="159.9" y="257.2">10K</text>
<text x="160.2" y="254">R28</text>
<text x="293.3" y="257.3">U10</text>
<text x="466" y="255.4">C10</text>
<text x="57.5" y="258.9">10K</text>
<text x="81.6" y="260.8">Q28</text>
<text x="183.1" y="263.9">MMBTA42</text>
<text x="183.9" y="259">Q13</text>
<text x="293" y="260.4">TVS</text>
<text x="314.7" y="262.6">470nF</text>
<text x="318.9" y="259">C4</text>
<text x="336.9" y="262.2">33uF</text>
<text x="336.9" y="259">C3</text>
<text x="465.7" y="258.6">100nF</text>
<text x="80.8" y="265.6">MMBTA42</text>
</g>
<g font-size="3.2" fill="#00f">
<text x="43.5" y="37">4</text>
<text x="43.5" y="40.6">6</text>
<text x="48.7" y="38.5">VCC</text>
<text x="48.7" y="42">VCC</text>
<text x="166.5" y="38.5">PC0/ADC0PCINT8</text>
<text x="166.5" y="42">PC1/ADC1PCINT9</text>
<text x="197.9" y="37">23</text>
<text x="197.9" y="40.6">24</text>
<text x="41.5" y="44.1">18</text>
<text x="48.7" y="45.5">AVCC</text>
<text x="164.5" y="45.5">PC2/ADC2PCINT10</text>
<text x="197.9" y="44.1">25</text>
<text x="197.9" y="47.6">26</text>
<text x="41.5" y="51.2">20</text>
<text x="48.7" y="52.6">AREF</text>
<text x="157.7" y="52.6">PC4/ADC4SDAPCINT12</text>
<text x="164.5" y="49">PC3/ADC3PCINT11</text>
<text x="197.9" y="51.2">27</text>
<text x="41.5" y="58.2">12</text>
<text x="48.7" y="59.6">/PCINT0CLKOICP1/PB0</text>
<text x="158.3" y="56.1">PC5/ADC5SCLPCINT13</text>
<text x="163" y="59.6">PC6/RESETPCINT14</text>
<text x="197.9" y="54.7">28</text>
<text x="197.9" y="58.2">29</text>
<text x="41.5" y="61.7">13</text>
<text x="41.5" y="65.3">14</text>
<text x="48.7" y="63.1">/PCINT1OC1A/PB1</text>
<text x="197.9" y="65.3">30</text>
<text x="41.5" y="68.8">15</text>
<text x="48.7" y="66.7">/PCINT2SSOC1B/PB2</text>
<text x="48.7" y="70.2">/PCINT3OC2AMOSI/PB3</text>
<text x="166.3" y="66.7">PD0/RXDPCINT16</text>
<text x="166.5" y="70.2">PD1/TXDPCINT17</text>
<text x="197.9" y="68.8">31</text>
<text x="41.5" y="72.3">16</text>
<text x="41.5" y="75.8">17</text>
<text x="48.7" y="73.7">/PCINT4MISO/PB4</text>
<text x="48.7" y="77.3">PB5/SCKPCINT5</text>
<text x="155.1" y="77.3">/PCINT19OC2BINT1/PD3</text>
<text x="165.4" y="73.7">PD2/INT0PCINT18</text>
<text x="197.9" y="72.3">32</text>
<text x="197.9" y="75.8">1</text>
<text x="43.5" y="79.4">7</text>
<text x="43.5" y="82.9">8</text>
<text x="48.7" y="80.8">/PCINT6XTAL1TOSC1/PB6</text>
<text x="161.1" y="80.8">/PCINT20XCKT0/PD4</text>
<text x="197.9" y="79.4">2</text>
<text x="197.9" y="82.9">9</text>
<text x="239.5" y="81.5" transform="rotate(-90 239.5 81.5)">1</text>
<text x="250.1" y="81.5" transform="rotate(-90 250.1 81.5)">1</text>
<text x="260.7" y="81.5" transform="rotate(-90 260.7 81.5)">1</text>
<text x="41.5" y="90">19</text>
<text x="48.7" y="84.3">/PCINT7XTAL2TOSC2/PB7</text>
<text x="154.9" y="87.8">/PCINT22OC0AAIN0/PD6</text>
<text x="158.8" y="84.3">/PCINT21OC0BT1/PD5</text>
<text x="197.9" y="86.4">10</text>
<text x="197.9" y="90">11</text>
<text x="41.5" y="93.5">22</text>
<text x="48.7" y="91.4">ADC6</text>
<text x="48.7" y="94.9">ADC7</text>
<text x="163.8" y="91.4">/PCINT23AIN1/PD7</text>
<text x="236" y="90.6" transform="rotate(-90 236 90.6)">3</text>
<text x="239.5" y="90.6" transform="rotate(-90 239.5 90.6)">2</text>
<text x="246.6" y="90.6" transform="rotate(-90 246.6 90.6)">3</text>
<text x="250.1" y="90.6" transform="rotate(-90 250.1 90.6)">2</text>
<text x="257.2" y="90.6" transform="rotate(-90 257.2 90.6)">3</text>
<text x="260.7" y="90.6" transform="rotate(-90 260.7 90.6)">2</text>
<text x="41.5" y="100.5">21</text>
<text x="48.7" y="102">GND</text>
<text x="447.8" y="98.8">1</text>
<text x="43.5" y="104.1">3</text>
<text x="43.5" y="107.6">5</text>
<text x="48.7" y="105.5">GND</text>
<text x="447.8" y="105.8">3</text>
<text x="447.8" y="102.3">2</text>
<text x="48.7" y="109">GND</text>
<text x="23.3" y="137.2">LD</text>
<text x="329" y="142.5">VOUT</text>
<text x="340.4" y="141.1">5</text>
<text x="23.7" y="147.8">L3</text>
<text x="36.6" y="146.4">1</text>
<text x="36.6" y="149.9">2</text>
<text x="40.1" y="148.2">QB</text>
<text x="67.2" y="149.9">15</text>
<text x="100.9" y="147.8">R0</text>
<text x="114.2" y="146.4">1</text>
<text x="114.2" y="149.9">2</text>
<text x="117.7" y="148.2">QB</text>
<text x="144.8" y="149.9">15</text>
<text x="180.3" y="147.8">R6</text>
<text x="193.6" y="146.4">1</text>
<text x="193.6" y="149.9">2</text>
<text x="197.1" y="148.2">QB</text>
<text x="224.2" y="149.9">15</text>
<text x="330.7" y="149.6">GND</text>
<text x="340.4" y="148.2">4</text>
<text x="23.7" y="151.3">L7</text>
<text x="23.7" y="154.9">L4</text>
<text x="36.6" y="153.5">3</text>
<text x="40.1" y="151.7">QC</text>
<text x="40.1" y="155.2">QD</text>
<text x="59.3" y="155.2">SER</text>
<text x="61.1" y="151.7">QA</text>
<text x="67.2" y="153.5">14</text>
<text x="100.9" y="151.3">R7</text>
<text x="100.9" y="154.9">R2</text>
<text x="114.2" y="153.5">3</text>
<text x="117.7" y="151.7">QC</text>
<text x="117.7" y="155.2">QD</text>
<text x="137" y="155.2">SER</text>
<text x="138.7" y="151.7">QA</text>
<text x="144.8" y="153.5">14</text>
<text x="180.3" y="151.3">R5</text>
<text x="180.3" y="154.9">R1</text>
<text x="193.6" y="153.5">3</text>
<text x="197.1" y="151.7">QC</text>
<text x="197.1" y="155.2">QD</text>
<text x="216.3" y="155.2">SER</text>
<text x="218" y="151.7">QA</text>
<text x="224.2" y="153.5">14</text>
<text x="340.4" y="155.2">2</text>
<text x="23.7" y="158.4">L9</text>
<text x="23.7" y="161.9">L0</text>
<text x="36.6" y="157">4</text>
<text x="36.6" y="160.5">5</text>
<text x="40.1" y="158.7">QE</text>
<text x="58.6" y="158.7">OE#</text>
<text x="67.2" y="160.5">12</text>
<text x="67.2" y="157">13</text>
<text x="100.9" y="158.4">R4</text>
<text x="101.3" y="161.9">L8</text>
<text x="114.2" y="157">4</text>
<text x="114.2" y="160.5">5</text>
<text x="117.7" y="158.7">QE</text>
<text x="136.2" y="158.7">OE#</text>
<text x="144.8" y="160.5">12</text>
<text x="144.8" y="157">13</text>
<text x="180.3" y="158.4">R9</text>
<text x="180.3" y="161.9">R8</text>
<text x="193.6" y="157">4</text>
<text x="193.6" y="160.5">5</text>
<text x="197.1" y="158.7">QE</text>
<text x="215.6" y="158.7">OE#</text>
<text x="224.2" y="160.5">12</text>
<text x="224.2" y="157">13</text>
<text x="330.7" y="156.6">GND</text>
<text x="23.7" y="165.5">L1</text>
<text x="36.6" y="164">6</text>
<text x="36.6" y="167.6">7</text>
<text x="40.1" y="162.3">QF</text>
<text x="40.1" y="165.8">QG</text>
<text x="55.2" y="165.8">SRCLK</text>
<text x="57.3" y="162.3">RCLK</text>
<text x="67.2" y="167.6">10</text>
<text x="67.2" y="164">11</text>
<text x="101.3" y="165.5">L2</text>
<text x="114.2" y="164">6</text>
<text x="114.2" y="167.6">7</text>
<text x="117.7" y="162.3">QF</text>
<text x="117.7" y="165.8">QG</text>
<text x="132.8" y="165.8">SRCLK</text>
<text x="134.9" y="162.3">RCLK</text>
<text x="144.8" y="167.6">10</text>
<text x="144.8" y="164">11</text>
<text x="180.3" y="165.5">R3</text>
<text x="193.6" y="164">6</text>
<text x="193.6" y="167.6">7</text>
<text x="197.1" y="162.3">QF</text>
<text x="197.1" y="165.8">QG</text>
<text x="212.2" y="165.8">SRCLK</text>
<text x="214.3" y="162.3">RCLK</text>
<text x="224.2" y="167.6">10</text>
<text x="224.2" y="164">11</text>
<text x="332.1" y="163.7">VIN</text>
<text x="340.4" y="162.3">1</text>
<text x="23.7" y="169">L5</text>
<text x="40.1" y="169.3">QH</text>
<text x="52.6" y="169.3">SRCLR#</text>
<text x="58.2" y="172.9">QH#</text>
<text x="67.2" y="171.1">9</text>
<text x="101.3" y="169">L6</text>
<text x="117.7" y="169.3">QH</text>
<text x="130.2" y="169.3">SRCLR#</text>
<text x="135.9" y="172.9">QH#</text>
<text x="144.8" y="171.1">9</text>
<text x="179.8" y="169">RD</text>
<text x="197.1" y="169.3">QH</text>
<text x="209.5" y="169.3">SRCLR#</text>
<text x="215.2" y="172.9">QH#</text>
<text x="224.2" y="171.1">9</text>
<text x="421.1" y="178.2">8</text>
<text x="424.6" y="179.9">SCL</text>
<text x="446.5" y="179.9">32KHZ</text>
<text x="458.8" y="178.2">1</text>
<text x="421.1" y="185.2">6</text>
<text x="421.1" y="181.7">7</text>
<text x="424.6" y="183.4">SDA</text>
<text x="458.8" y="185.2">3</text>
<text x="424.6" y="187">VBAT</text>
<text x="439.8" y="187">INT#/SQW</text>
<text x="448.4" y="190.5">RST#</text>
<text x="458.8" y="188.7">4</text>
<text x="326" y="246" transform="rotate(-90 326 246)">1</text>
<text x="327.7" y="242.5" transform="rotate(-90 327.7 242.5)">IN</text>
<text x="333" y="246" transform="rotate(-90 333 246)">3</text>
<text x="334.8" y="242.5" transform="rotate(-90 334.8 242.5)">OUT</text>
<text x="248.5" y="248.7">1</text>
<text x="252.9" y="250.1">1</text>
<text x="263.3" y="250.5">VBUS</text>
<text x="275.3" y="248.7">B9</text>
<text x="424.7" y="250.5">6</text>
<text x="248.5" y="252.2">2</text>
<text x="248.5" y="255.8">3</text>
<text x="252.9" y="253.6">2</text>
<text x="252.9" y="257.2">3</text>
<text x="265.6" y="257.5">CC2</text>
<text x="265.6" y="254">CC1</text>
<text x="275.3" y="255.8">B5</text>
<text x="275.3" y="252.2">A5</text>
<text x="424.7" y="257.5">4</text>
<text x="424.7" y="254">5</text>
<text x="428.2" y="255.8">INT</text>
<text x="428.2" y="252.2">SDA</text>
<text x="437.5" y="255.8">ADDR</text>
<text x="448.2" y="254">2</text>
<text x="248.5" y="259.3">4</text>
<text x="252.9" y="260.7">4</text>
<text x="263.3" y="261.1">VBUS</text>
<text x="275.3" y="259.3">A9</text>
<text x="428.2" y="259.3">SCL</text>
<text x="437.1" y="263.4" transform="rotate(-90 437.1 263.4)">7</text>
<text x="438.5" y="260.7" transform="rotate(-90 438.5 260.7)">EP</text>
</g>
<g font-size="3.2" fill="#f00">
<text x="59.1" y="148.2">VCC</text>
<text x="67.2" y="146.4">16</text>
<text x="136.7" y="148.2">VCC</text>
<text x="144.8" y="146.4">16</text>
<text x="216.1" y="148.2">VCC</text>
<text x="224.2" y="146.4">16</text>
<text x="450.7" y="183.4">VCC</text>
<text x="458.8" y="181.7">2</text>
<text x="448.2" y="250.5">1</text>
<text x="439.7" y="252.2">VDD</text>
</g>
<g font-size="3.2">
<text x="36.6" y="171.1">8</text>
<text x="40.1" y="172.9">GND</text>
<text x="114.2" y="171.1">8</text>
<text x="117.7" y="172.9">GND</text>
<text x="193.6" y="171.1">8</text>
<text x="197.1" y="172.9">GND</text>
<text x="421.1" y="188.7">5</text>
<text x="424.6" y="190.5">GND</text>
<text x="329.5" y="222.4" transform="rotate(-90 329.5 222.4)">4</text>
<text x="331.3" y="231.2" transform="rotate(-90 331.3 231.2)">GND</text>
<text x="275.3" y="245.2">B12</text>
<text x="329.5" y="246" transform="rotate(-90 329.5 246)">2</text>
<text x="331.3" y="242.5" transform="rotate(-90 331.3 242.5)">GND</text>
<text x="264.8" y="246.9">GND</text>
<text x="448.2" y="257.5">3</text>
<text x="275.3" y="262.8">A12</text>
<text x="439.4" y="259.3">GND</text>
<text x="264.8" y="264.6">GND</text>
</g>
<g font-size="1.8" fill="#00f">
<text x="300.6" y="163.7">1</text>
<text x="308.6" y="163.7">2</text>
</g>
</svg>
